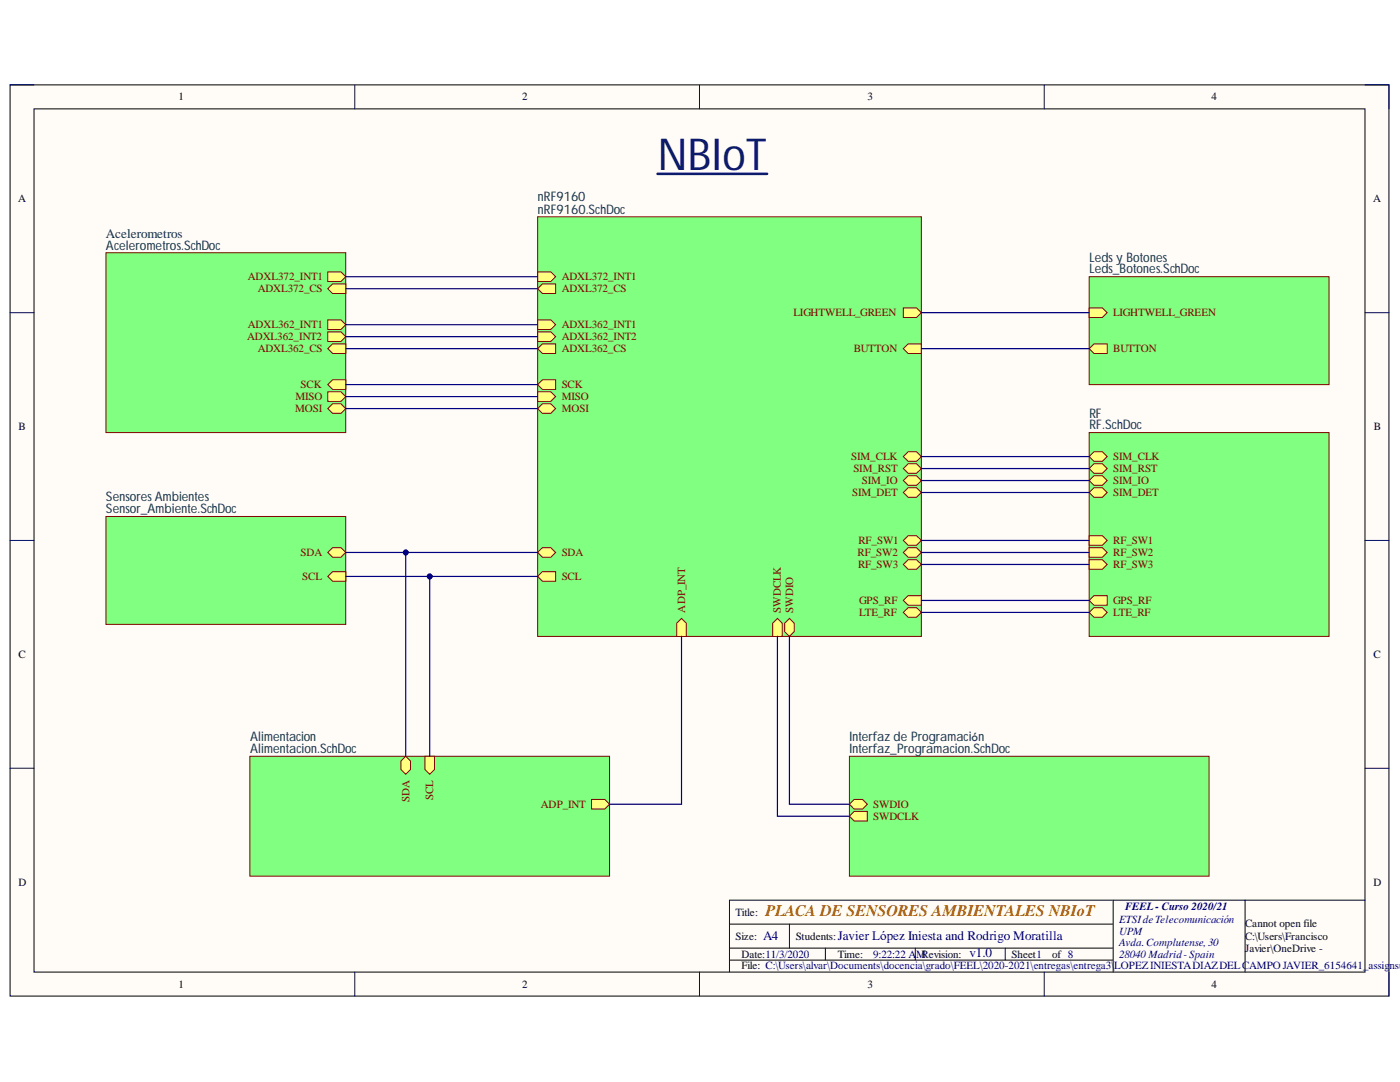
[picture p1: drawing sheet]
<svg xmlns="http://www.w3.org/2000/svg" width="279mm" height="216mm" viewBox="0 0 279 216" stroke-linecap="round" stroke-linejoin="round" font-family="sans-serif">
<path d="M2 16.9h275.2v181.9h-275.2z" fill-rule="evenodd" fill="#fffcf8"/>
<path d="M2 16.9h275.2v181.9h-275.2z" fill="none" stroke="#000" stroke-width=".2"/>
<path d="M6.8 21.7h265.6v172.3h-265.6z" fill-rule="evenodd" fill="#fffcf8"/>
<g fill="none" stroke="#000" stroke-width=".2">
<path d="M2 16.9h4.8M70.8 16.9v4.8M139.6 16.9v4.8M208.4 16.9v4.8M272.4 16.9h4.8v4.8M6.8 21.7h265.6v172.3h-265.6zM2 62.4h4.8M272.4 62.4h4.8M2 107.8h4.8M272.4 107.8h4.8M2 153.3h4.8M272.4 153.3h4.8"/>
<path d="M222.2 179.6v14.4M248.5 179.6v14.4M272.4 179.6h-126.8v14.4M70.8 194v4.8M139.6 194v4.8M145.6 184.4h76.6M145.6 191.6h76.6M145.6 189.2h76.6M157.6 184.4v4.8M164.7 189.2v2.4M182.7 189.2v2.4M200.6 189.2v2.4"/>
<path d="M208.4 194v4.8M277.2 194v4.8"/>
</g>
<path d="M107.3 43.3h76.6v83.7h-76.6z" fill-rule="evenodd" fill="#80ff80"/>
<path d="M107.3 43.3h76.6v83.7h-76.6z" fill="none" stroke="#800000" stroke-width=".2"/>
<path d="M107.3 110.2l1-.9h1.6l1 .9-1 1h-1.6z" fill-rule="evenodd" fill="#ffff80"/>
<path d="M107.3 110.2l1-.9h1.6l1 .9-1 1h-1.6z" fill="none" stroke="#800000" stroke-width=".2"/>
<path d="M107.3 115l1-.9h2.6v1.9h-2.6z" fill-rule="evenodd" fill="#ffff80"/>
<path d="M107.3 115l1-.9h2.6v1.9h-2.6z" fill="none" stroke="#800000" stroke-width=".2"/>
<path d="M107.3 54.3h2.6l1 .9-1 1h-2.6z" fill-rule="evenodd" fill="#ffff80"/>
<path d="M107.3 54.3h2.6l1 .9-1 1h-2.6z" fill="none" stroke="#800000" stroke-width=".2"/>
<path d="M107.3 57.6l1-1h2.6v2h-2.6z" fill-rule="evenodd" fill="#ffff80"/>
<path d="M107.3 57.6l1-1h2.6v2h-2.6z" fill="none" stroke="#800000" stroke-width=".2"/>
<path d="M107.3 81.5l1-.9h1.6l1 .9-1 1h-1.6z" fill-rule="evenodd" fill="#ffff80"/>
<path d="M107.3 81.5l1-.9h1.6l1 .9-1 1h-1.6z" fill="none" stroke="#800000" stroke-width=".2"/>
<path d="M107.3 78.2h2.6l1 .9-1 1h-2.6z" fill-rule="evenodd" fill="#ffff80"/>
<path d="M107.3 78.2h2.6l1 .9-1 1h-2.6z" fill="none" stroke="#800000" stroke-width=".2"/>
<path d="M107.3 76.7l1-.9h2.6v1.9h-2.6z" fill-rule="evenodd" fill="#ffff80"/>
<path d="M107.3 76.7l1-.9h2.6v1.9h-2.6z" fill="none" stroke="#800000" stroke-width=".2"/>
<path d="M107.3 69.6l1-1h2.6v1.9h-2.6z" fill-rule="evenodd" fill="#ffff80"/>
<path d="M107.3 69.6l1-1h2.6v1.9h-2.6z" fill="none" stroke="#800000" stroke-width=".2"/>
<path d="M107.3 66.2h2.6l1 1-1 .9h-2.6z" fill-rule="evenodd" fill="#ffff80"/>
<path d="M107.3 66.2h2.6l1 1-1 .9h-2.6z" fill="none" stroke="#800000" stroke-width=".2"/>
<path d="M107.3 63.8h2.6l1 1-1 .9h-2.6z" fill-rule="evenodd" fill="#ffff80"/>
<path d="M107.3 63.8h2.6l1 1-1 .9h-2.6z" fill="none" stroke="#800000" stroke-width=".2"/>
<path d="M180.3 91.1l.9-1h1.7l1 1-1 1h-1.7z" fill-rule="evenodd" fill="#ffff80"/>
<path d="M180.3 91.1l.9-1h1.7l1 1-1 1h-1.7z" fill="none" stroke="#800000" stroke-width=".2"/>
<path d="M180.3 93.5l.9-1h1.7l1 1-1 .9h-1.7z" fill-rule="evenodd" fill="#ffff80"/>
<path d="M180.3 93.5l.9-1h1.7l1 1-1 .9h-1.7z" fill="none" stroke="#800000" stroke-width=".2"/>
<path d="M180.3 95.9l.9-1h1.7l1 1-1 .9h-1.7z" fill-rule="evenodd" fill="#ffff80"/>
<path d="M180.3 95.9l.9-1h1.7l1 1-1 .9h-1.7z" fill="none" stroke="#800000" stroke-width=".2"/>
<path d="M180.3 98.3l.9-1h1.7l1 1-1 .9h-1.7z" fill-rule="evenodd" fill="#ffff80"/>
<path d="M180.3 98.3l.9-1h1.7l1 1-1 .9h-1.7z" fill="none" stroke="#800000" stroke-width=".2"/>
<path d="M180.3 119.8l.9-1h2.7v2h-2.7z" fill-rule="evenodd" fill="#ffff80"/>
<path d="M180.3 119.8l.9-1h2.7v2h-2.7z" fill="none" stroke="#800000" stroke-width=".2"/>
<path d="M180.3 107.8l.9-.9h1.7l1 .9-1 1h-1.7z" fill-rule="evenodd" fill="#ffff80"/>
<path d="M180.3 107.8l.9-.9h1.7l1 .9-1 1h-1.7z" fill="none" stroke="#800000" stroke-width=".2"/>
<path d="M180.3 112.6l.9-.9h1.7l1 .9-1 1h-1.7z" fill-rule="evenodd" fill="#ffff80"/>
<path d="M180.3 112.6l.9-.9h1.7l1 .9-1 1h-1.7z" fill="none" stroke="#800000" stroke-width=".2"/>
<path d="M180.3 110.2l.9-.9h1.7l1 .9-1 1h-1.7z" fill-rule="evenodd" fill="#ffff80"/>
<path d="M180.3 110.2l.9-.9h1.7l1 .9-1 1h-1.7z" fill="none" stroke="#800000" stroke-width=".2"/>
<path d="M180.3 122.2l.9-1h1.7l1 1-1 1h-1.7z" fill-rule="evenodd" fill="#ffff80"/>
<path d="M180.3 122.2l.9-1h1.7l1 1-1 1h-1.7z" fill="none" stroke="#800000" stroke-width=".2"/>
<path d="M154.2 124.4l1-1 .9 1v2.6h-1.9z" fill-rule="evenodd" fill="#ffff80"/>
<path d="M154.2 124.4l1-1 .9 1v2.6h-1.9z" fill="none" stroke="#800000" stroke-width=".2"/>
<path d="M156.6 124.4l.9-1 1 1v1.6l-1 1-.9-1z" fill-rule="evenodd" fill="#ffff80"/>
<path d="M156.6 124.4l.9-1 1 1v1.6l-1 1-.9-1z" fill="none" stroke="#800000" stroke-width=".2"/>
<path d="M135.1 124.4l.9-1 1 1v2.6h-1.9z" fill-rule="evenodd" fill="#ffff80"/>
<path d="M135.1 124.4l.9-1 1 1v2.6h-1.9z" fill="none" stroke="#800000" stroke-width=".2"/>
<path d="M180.3 61.4h2.6l1 1-1 1h-2.6z" fill-rule="evenodd" fill="#ffff80"/>
<path d="M180.3 61.4h2.6l1 1-1 1h-2.6z" fill="none" stroke="#800000" stroke-width=".2"/>
<path d="M180.3 69.6l.9-1h2.7v1.9h-2.7z" fill-rule="evenodd" fill="#ffff80"/>
<path d="M180.3 69.6l.9-1h2.7v1.9h-2.7z" fill="none" stroke="#800000" stroke-width=".2"/>
<path d="M21.1 103.1h47.9v21.5h-47.9z" fill-rule="evenodd" fill="#80ff80"/>
<path d="M21.1 103.1h47.9v21.5h-47.9z" fill="none" stroke="#800000" stroke-width=".2"/>
<path d="M65.4 110.2l1-.9h1.6l1 .9-1 1h-1.6z" fill-rule="evenodd" fill="#ffff80"/>
<path d="M65.4 110.2l1-.9h1.6l1 .9-1 1h-1.6z" fill="none" stroke="#800000" stroke-width=".2"/>
<path d="M65.4 115l1-.9h2.6v1.9h-2.6z" fill-rule="evenodd" fill="#ffff80"/>
<path d="M65.4 115l1-.9h2.6v1.9h-2.6z" fill="none" stroke="#800000" stroke-width=".2"/>
<path d="M21.1 50.4h47.9v35.9h-47.9z" fill-rule="evenodd" fill="#80ff80"/>
<path d="M21.1 50.4h47.9v35.9h-47.9z" fill="none" stroke="#800000" stroke-width=".2"/>
<path d="M65.4 54.3h2.6l1 .9-1 1h-2.6z" fill-rule="evenodd" fill="#ffff80"/>
<path d="M65.4 54.3h2.6l1 .9-1 1h-2.6z" fill="none" stroke="#800000" stroke-width=".2"/>
<path d="M65.4 57.6l1-1h2.6v2h-2.6z" fill-rule="evenodd" fill="#ffff80"/>
<path d="M65.4 57.6l1-1h2.6v2h-2.6z" fill="none" stroke="#800000" stroke-width=".2"/>
<path d="M65.4 78.2h2.6l1 .9-1 1h-2.6z" fill-rule="evenodd" fill="#ffff80"/>
<path d="M65.4 78.2h2.6l1 .9-1 1h-2.6z" fill="none" stroke="#800000" stroke-width=".2"/>
<path d="M65.4 81.5l1-.9h1.6l1 .9-1 1h-1.6z" fill-rule="evenodd" fill="#ffff80"/>
<path d="M65.4 81.5l1-.9h1.6l1 .9-1 1h-1.6z" fill="none" stroke="#800000" stroke-width=".2"/>
<path d="M65.4 76.7l1-.9h2.6v1.9h-2.6z" fill-rule="evenodd" fill="#ffff80"/>
<path d="M65.4 76.7l1-.9h2.6v1.9h-2.6z" fill="none" stroke="#800000" stroke-width=".2"/>
<path d="M65.4 66.2h2.6l1 1-1 .9h-2.6z" fill-rule="evenodd" fill="#ffff80"/>
<path d="M65.4 66.2h2.6l1 1-1 .9h-2.6z" fill="none" stroke="#800000" stroke-width=".2"/>
<path d="M65.4 69.6l1-1h2.6v1.9h-2.6z" fill-rule="evenodd" fill="#ffff80"/>
<path d="M65.4 69.6l1-1h2.6v1.9h-2.6z" fill="none" stroke="#800000" stroke-width=".2"/>
<path d="M65.4 63.8h2.6l1 1-1 .9h-2.6z" fill-rule="evenodd" fill="#ffff80"/>
<path d="M65.4 63.8h2.6l1 1-1 .9h-2.6z" fill="none" stroke="#800000" stroke-width=".2"/>
<path d="M217.4 55.2h47.8v21.5h-47.8z" fill-rule="evenodd" fill="#80ff80"/>
<path d="M217.4 55.2h47.8v21.5h-47.8z" fill="none" stroke="#800000" stroke-width=".2"/>
<path d="M217.4 61.4h2.6l1 1-1 1h-2.6z" fill-rule="evenodd" fill="#ffff80"/>
<path d="M217.4 61.4h2.6l1 1-1 1h-2.6z" fill="none" stroke="#800000" stroke-width=".2"/>
<path d="M217.4 69.6l.9-1h2.7v1.9h-2.7z" fill-rule="evenodd" fill="#ffff80"/>
<path d="M217.4 69.6l.9-1h2.7v1.9h-2.7z" fill="none" stroke="#800000" stroke-width=".2"/>
<path d="M217.4 86.3h47.8v40.7h-47.8z" fill-rule="evenodd" fill="#80ff80"/>
<path d="M217.4 86.3h47.8v40.7h-47.8z" fill="none" stroke="#800000" stroke-width=".2"/>
<path d="M217.4 91.1l.9-1h1.7l1 1-1 1h-1.7z" fill-rule="evenodd" fill="#ffff80"/>
<path d="M217.4 91.1l.9-1h1.7l1 1-1 1h-1.7z" fill="none" stroke="#800000" stroke-width=".2"/>
<path d="M217.4 93.5l.9-1h1.7l1 1-1 .9h-1.7z" fill-rule="evenodd" fill="#ffff80"/>
<path d="M217.4 93.5l.9-1h1.7l1 1-1 .9h-1.7z" fill="none" stroke="#800000" stroke-width=".2"/>
<path d="M217.4 98.3l.9-1h1.7l1 1-1 .9h-1.7z" fill-rule="evenodd" fill="#ffff80"/>
<path d="M217.4 98.3l.9-1h1.7l1 1-1 .9h-1.7z" fill="none" stroke="#800000" stroke-width=".2"/>
<path d="M217.4 95.9l.9-1h1.7l1 1-1 .9h-1.7z" fill-rule="evenodd" fill="#ffff80"/>
<path d="M217.4 95.9l.9-1h1.7l1 1-1 .9h-1.7z" fill="none" stroke="#800000" stroke-width=".2"/>
<path d="M217.4 111.7h2.6l1 .9-1 1h-2.6z" fill-rule="evenodd" fill="#ffff80"/>
<path d="M217.4 111.7h2.6l1 .9-1 1h-2.6z" fill="none" stroke="#800000" stroke-width=".2"/>
<path d="M217.4 109.3h2.6l1 .9-1 1h-2.6z" fill-rule="evenodd" fill="#ffff80"/>
<path d="M217.4 109.3h2.6l1 .9-1 1h-2.6z" fill="none" stroke="#800000" stroke-width=".2"/>
<path d="M217.4 122.2l.9-1h1.7l1 1-1 1h-1.7z" fill-rule="evenodd" fill="#ffff80"/>
<path d="M217.4 122.2l.9-1h1.7l1 1-1 1h-1.7z" fill="none" stroke="#800000" stroke-width=".2"/>
<path d="M217.4 106.9h2.6l1 .9-1 1h-2.6z" fill-rule="evenodd" fill="#ffff80"/>
<path d="M217.4 106.9h2.6l1 .9-1 1h-2.6z" fill="none" stroke="#800000" stroke-width=".2"/>
<path d="M217.4 119.8l.9-1h2.7v2h-2.7z" fill-rule="evenodd" fill="#ffff80"/>
<path d="M217.4 119.8l.9-1h2.7v2h-2.7z" fill="none" stroke="#800000" stroke-width=".2"/>
<path d="M49.9 150.9h71.7v23.9h-71.7z" fill-rule="evenodd" fill="#80ff80"/>
<path d="M49.9 150.9h71.7v23.9h-71.7z" fill="none" stroke="#800000" stroke-width=".2"/>
<path d="M80 151.9l1-1 .9 1v1.6l-.9 1-1-1z" fill-rule="evenodd" fill="#ffff80"/>
<path d="M80 151.9l1-1 .9 1v1.6l-.9 1-1-1z" fill="none" stroke="#800000" stroke-width=".2"/>
<path d="M118.1 159.5h2.6l.9 1-.9 .9h-2.6z" fill-rule="evenodd" fill="#ffff80"/>
<path d="M118.1 159.5h2.6l.9 1-.9 .9h-2.6z" fill="none" stroke="#800000" stroke-width=".2"/>
<path d="M84.8 150.9h1.9v2.6l-.9 1-1-1z" fill-rule="evenodd" fill="#ffff80"/>
<path d="M84.8 150.9h1.9v2.6l-.9 1-1-1z" fill="none" stroke="#800000" stroke-width=".2"/>
<path d="M169.5 150.9h71.8v23.9h-71.8z" fill-rule="evenodd" fill="#80ff80"/>
<path d="M169.5 150.9h71.8v23.9h-71.8z" fill="none" stroke="#800000" stroke-width=".2"/>
<path d="M169.5 160.5l1-1h1.6l1 1-1 .9h-1.6z" fill-rule="evenodd" fill="#ffff80"/>
<path d="M169.5 160.5l1-1h1.6l1 1-1 .9h-1.6z" fill="none" stroke="#800000" stroke-width=".2"/>
<path d="M169.5 162.9l1-1h2.6v1.9h-2.6z" fill-rule="evenodd" fill="#ffff80"/>
<path d="M170.5 161.9h2.6v1.9h-2.6l-1-.9z" fill="none" stroke="#800000" stroke-width=".2"/>
<path d="M131.2 34.7h21.9" fill="none" stroke="#091b67" stroke-width=".51"/>
<path d="M69 115h38.3" fill="none" stroke="#000080" stroke-width=".24"/>
<circle cx="85.8" cy="115" r=".48" fill="#000080"/>
<circle cx="85.8" cy="115" r=".48" fill="none" stroke="#000080" stroke-width=".2"/>
<path d="M69 110.2h38.3" fill="none" stroke="#000080" stroke-width=".24"/>
<circle cx="81" cy="110.2" r=".48" fill="#000080"/>
<circle cx="81" cy="110.2" r=".48" fill="none" stroke="#000080" stroke-width=".2"/>
<g fill="none" stroke="#000080" stroke-width=".24">
<path d="M69 57.6h38.3M69 55.2h38.3M69 79.1h38.3M69 76.7h38.3M69 69.6h38.3M69 67.2h38.3M69 64.8h38.3M183.9 69.6h33.5M183.9 62.4h33.5M69 81.5h38.3M183.9 98.3h33.5M183.9 95.9h33.5"/>
<path d="M183.9 93.5h33.5M183.9 91.1h33.5M81 110.2v40.7M183.9 119.8h33.5M183.9 112.6h33.5M183.9 110.2h33.5M183.9 107.8h33.5M136 127v33.5h-14.4M155.2 127v35.9h14.3M157.5 127v33.5h12M183.9 122.2h33.5"/>
</g>
<circle cx="81" cy="110.2" r=".48" fill="#000080"/>
<circle cx="81" cy="110.2" r=".48" fill="none" stroke="#000080" stroke-width=".2"/>
<path d="M85.8 115v35.9" fill="none" stroke="#000080" stroke-width=".24"/>
<circle cx="85.8" cy="115" r=".48" fill="#000080"/>
<circle cx="85.8" cy="115" r=".48" fill="none" stroke="#000080" stroke-width=".2"/>
<text font-size="8.8" fill="#091b67" x="131.2" y="34">NBIoT</text>
<text font-size="3.2" fill="#b45f06" x="152.8" y="182.7">PLACA DE SENSORES AMBIENTALES NBIoT</text>
<g font-size="2.6" fill="#0c343d">
<text x="107.4" y="40.2">nRF9160</text>
<text x="21.2" y="47.5">Acelerometros</text>
<text x="107.4" y="42.6">nRF9160.SchDoc</text>
<text x="21.2" y="49.8">Acelerometros.SchDoc</text>
<text x="217.4" y="52.2">Ledsy Botones</text>
<text x="217.4" y="54.6">Leds_Botones.SchDoc</text>
<text x="217.4" y="83.3">RF</text>
<text x="217.4" y="85.7">RF.SchDoc</text>
<text x="21.2" y="100.1">SensoresAmbientes</text>
<text x="21.2" y="102.4">Sensor_Ambiente.SchDoc</text>
<text x="49.9" y="147.8">Alimentacion</text>
<text x="169.5" y="147.8">Interfaz de Programación</text>
<text x="49.9" y="150.2">Alimentacion.SchDoc</text>
<text x="169.5" y="150.2">Interfaz_Programacion.SchDoc</text>
</g>
<g font-size="2.6" fill="#000080">
<text x="152.3" y="187.6">A4</text>
<text x="167.2" y="187.6">Javier López Iniesta and Rodrigo Moratilla</text>
<text x="193.5" y="191">v1.0</text>
</g>
<g font-size="2.2">
<text x="35.6" y="20">1</text>
<text x="104.2" y="20">2</text>
<text x="173.1" y="20">3</text>
<text x="241.8" y="20">4</text>
<text x="3.6" y="40.3">A</text>
<text x="274" y="40.3">A</text>
<text x="3.7" y="85.9">B</text>
<text x="274.2" y="85.9">B</text>
<text x="3.7" y="131.3">C</text>
<text x="274.1" y="131.3">C</text>
<text x="3.7" y="176.7">D</text>
<text x="274.1" y="176.7">D</text>
<text x="146.8" y="182.7">Title:</text>
<text x="248.5" y="185.1">Cannot open file</text>
<text x="146.8" y="187.5">Size:</text>
<text x="148" y="191.1">Date:11/3/2020</text>
<text x="158.8" y="187.5">Students:</text>
<text x="167.2" y="191.1">Time:</text>
<text x="201.9" y="191.1">Sheet1</text>
<text x="210" y="191.1">of 8</text>
<text x="248.5" y="187.5">C:\Users\Francisco</text>
<text x="248.5" y="189.9">Javier\OneDrive -</text>
<text x="35.6" y="197.1">1</text>
<text x="104.2" y="197.1">2</text>
<text x="148" y="193.4">File: C:\Users\alvar\Documents\docencia\grado\FEEL\2020-2021\entregas\entrega3\LOPEZINIESTADIAZDELCAMPOJAVIER_6154641_assig</text>
<text x="173.1" y="197.1">3</text>
<text x="241.8" y="197.1">4</text>
<text x="248.5" y="192.3">Universidad Politécnica</text>
<text x="248.5" y="194.6">de Madrid\GITST\Logos</text>
<text x="248.5" y="199.4">ESCUELA.png</text>
</g>
<g font-size="2.2" fill="#800000">
<text x="49.5" y="55.9">ADXL372_INT1</text>
<text x="51.4" y="58.3">ADXL372_CS</text>
<text x="112.1" y="55.9">ADXL372_INT1</text>
<text x="112.1" y="58.3">ADXL372_CS</text>
<text x="49.5" y="65.5">ADXL362_INT1</text>
<text x="112.1" y="65.5">ADXL362_INT1</text>
<text x="158.4" y="63.1">LIGHTWELL_GREEN</text>
<text x="222.2" y="63.1">LIGHTWELL_GREEN</text>
<text x="49.3" y="67.8">ADXL362_INT2</text>
<text x="51.4" y="70.3">ADXL362_CS</text>
<text x="112.1" y="70.3">ADXL362_CS</text>
<text x="112.1" y="67.8">ADXL362_INT2</text>
<text x="170.4" y="70.3">BUTTON</text>
<text x="222.2" y="70.3">BUTTON</text>
<text x="60" y="77.5">SCK</text>
<text x="112.1" y="77.5">SCK</text>
<text x="58.9" y="82.2">MOSI</text>
<text x="59" y="79.8">MISO</text>
<text x="112.1" y="82.2">MOSI</text>
<text x="112.1" y="79.8">MISO</text>
<text x="169.9" y="91.8">SIM_CLK</text>
<text x="170.3" y="94.2">SIM_RST</text>
<text x="222.2" y="91.8">SIM_CLK</text>
<text x="222.2" y="94.2">SIM_RST</text>
<text x="170.1" y="99">SIM_DET</text>
<text x="172" y="96.6">SIM_IO</text>
<text x="222.2" y="99">SIM_DET</text>
<text x="222.2" y="96.6">SIM_IO</text>
<text x="60" y="111">SDA</text>
<text x="112.1" y="111">SDA</text>
<text x="171.2" y="111">RF_SW2</text>
<text x="171.2" y="113.3">RF_SW3</text>
<text x="171.3" y="108.5">RF_SW1</text>
<text x="222.2" y="113.3">RF_SW3</text>
<text x="222.2" y="111">RF_SW2</text>
<text x="222.2" y="108.5">RF_SW1</text>
<text x="60.3" y="115.7">SCL</text>
<text x="112.1" y="115.7">SCL</text>
<text x="136.7" y="122.2" transform="rotate(-90 136.7 122.2)">ADP_INT</text>
<text x="155.8" y="122.2" transform="rotate(-90 155.8 122.2)">SWDCLK</text>
<text x="158.3" y="122.2" transform="rotate(-90 158.3 122.2)">SWDIO</text>
<text x="171.5" y="120.5">GPS_RF</text>
<text x="171.5" y="122.9">LTE_RF</text>
<text x="222.2" y="122.9">LTE_RF</text>
<text x="222.2" y="120.5">GPS_RF</text>
<text x="81.7" y="159.9" transform="rotate(-90 81.7 159.9)">SDA</text>
<text x="86.5" y="159.6" transform="rotate(-90 86.5 159.6)">SCL</text>
<text x="108" y="161.1">ADP_INT</text>
<text x="174.3" y="161.1">SWDIO</text>
<text x="174.3" y="163.6">SWDCLK</text>
</g>
<g font-size="2.2" fill="#000080">
<text x="223.4" y="184.1">ETSIdeTelecomunicación</text>
<text x="224.5" y="181.5">FEEL - Curso 2020/21</text>
<text x="174.3" y="191.1">9:22:22 A</text>
<text x="182.8" y="191.1">MRevision:</text>
<text x="223.4" y="186.5">UPM</text>
<text x="223.4" y="188.7">Avda.Complutense, 30</text>
<text x="223.4" y="191.1">28040 Madrid-Spain</text>
<text x="277.3" y="193.4">nsub</text>
</g>
</svg>
